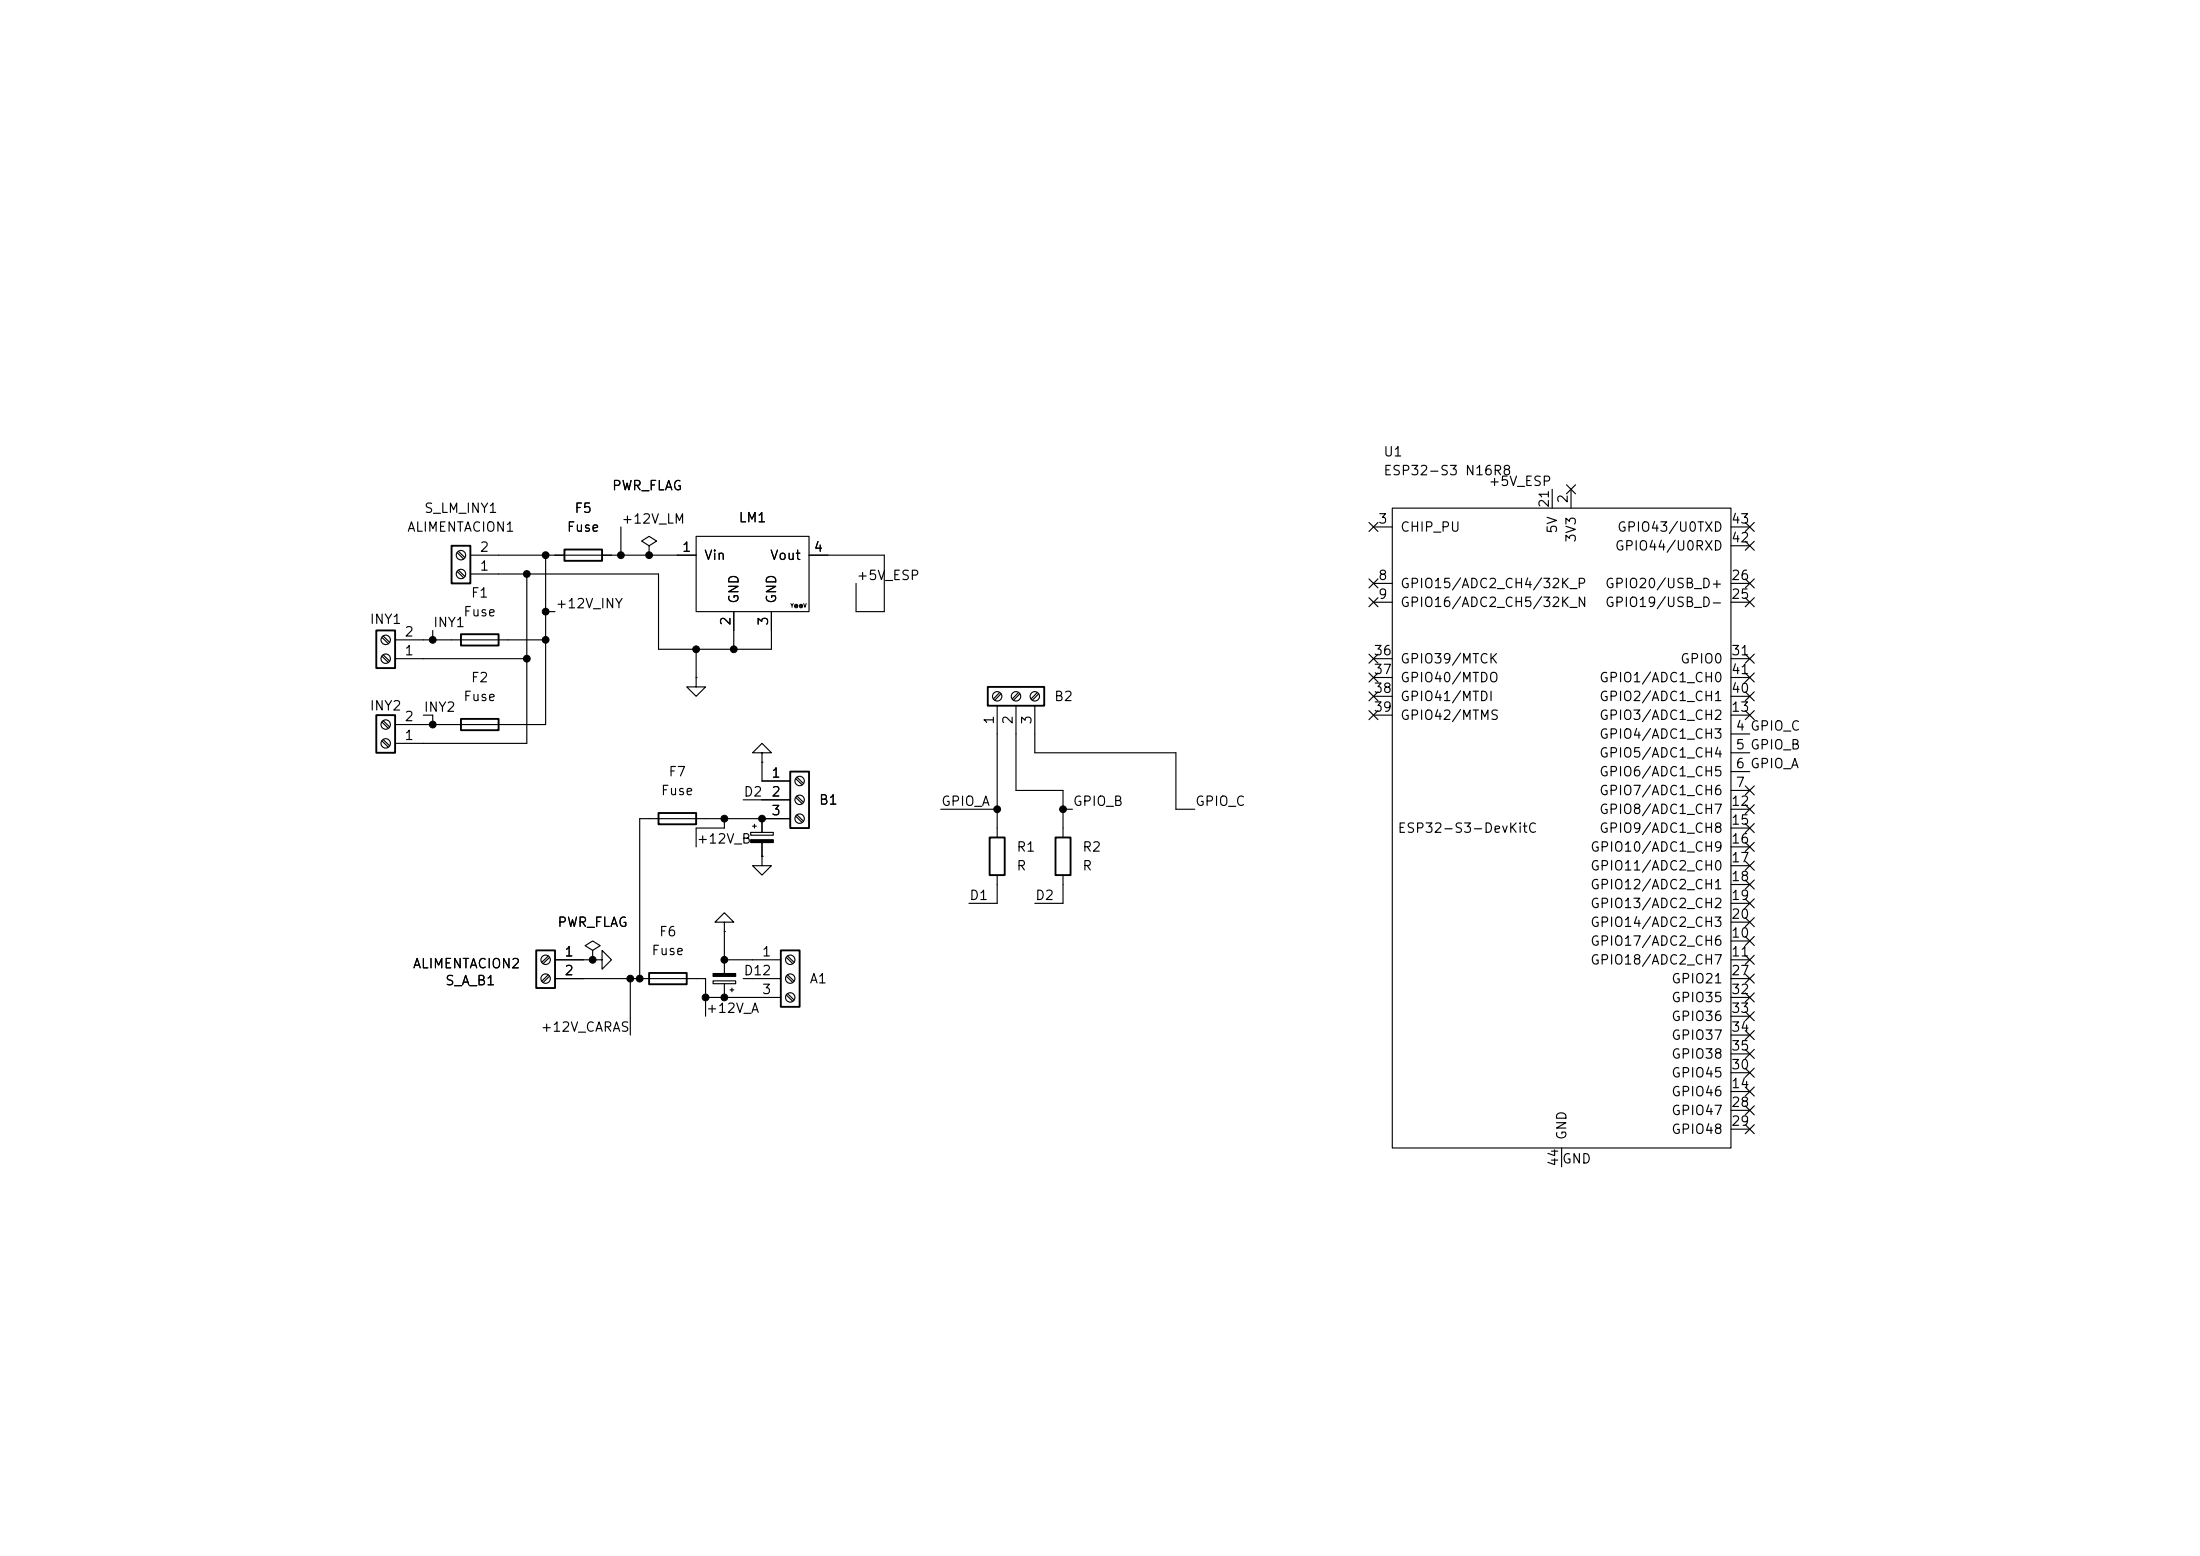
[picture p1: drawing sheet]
<svg xmlns="http://www.w3.org/2000/svg" width="297mm" height="210mm" viewBox="0 0 297 210" stroke-linecap="round" stroke-linejoin="round" font-family="sans-serif">
<g fill="none" stroke="#000" stroke-width=".15">
<path d="M61.7 77.1l.9 .9M61.7 74.6l.9 .8M61.9 77l.9 .8M61.9 74.4l.9 .9M63.5 74.9h30.5M63.5 77.5h25.4v10.1h15.2v-5M71.1 77.5v22.8h-17.8M73.7 74.9v22.9h-20.4M83.8 71.1v3.8M87.6 73.7l1-.7-1-.6-1 .6 1 .7v1.2M87.6 74.9h.1M94 72.4h15.2v10.2h-15.2z"/>
<path d="M109.2 74.9h10.2v7.7h-3.8v-3.9M184.8 70.5l1.2 1.2M184.8 78.1l1.2 1.2M185.4 71.1h2.6M185.4 78.7h2.6M186 70.5l-1.2 1.2M186 78.1l-1.2 1.2M188 68.6h45.7v86.3h-45.7zM209.5 66v2.6M211.5 65.4l1.2 1.2M212.1 66v2.6M212.7 65.4l-1.2 1.2"/>
<path d="M233.7 73.7h2.5M233.7 71.1h2.5M233.7 78.7h2.5M235.6 78.1l1.2 1.2M235.6 70.5l1.2 1.2M235.6 73.1l1.2 1.2M236.8 78.1l-1.2 1.2M236.8 70.5l-1.2 1.2M236.8 73.1l-1.2 1.2M51.6 100l.8 .8M51.6 97.5l.8 .8M51.6 88.6l.8 .8"/>
<path d="M51.6 86l.8 .9M51.7 99.8l.9 .9M51.7 97.3l.9 .8M51.7 88.4l.9 .8M51.7 85.9l.9 .8M53.3 88.9h17.8M53.3 86.4h20.4M57.1 96.5h1.3v1.3M58.4 85.1v1.3M73.7 82.6h1.2M94 91.4v1.3h1.2l-1.2 1.3-1.3-1.3h1.3M94 91.4h.1"/>
<path d="M94 87.6v3.8M99.1 82.6v5M134.6 95.3v17.7M135 93.5l-.9 .8M135.1 93.6l-.8 .9M137.2 95.3v11.4h6.3v6.3M137.5 93.5l-.8 .8M137.7 93.6l-.9 .9M139.7 95.3v6.3h19v7.6h2.6M140 93.5l-.8 .8M140.2 93.6l-.8 .9M184.8 95.9l1.2 1.2"/>
<path d="M184.8 93.4l1.2 1.2M184.8 88.3l1.2 1.2M184.8 80.7l1.2 1.2M184.8 90.8l1.2 1.2M185.4 96.5h2.6M185.4 94h2.6M185.4 91.4h2.6M185.4 81.3h2.6M185.4 88.9h2.6M186 95.9l-1.2 1.2M186 93.4l-1.2 1.2M186 88.3l-1.2 1.2"/>
<path d="M186 80.7l-1.2 1.2M186 90.8l-1.2 1.2M233.7 96.5h2.5M233.7 94h2.5M233.7 91.4h2.5M233.7 99.1h2.5M233.7 81.3h2.5M233.7 88.9h2.5M235.6 88.3l1.2 1.2M235.6 80.7l1.2 1.2M235.6 90.8l1.2 1.2M235.6 93.4l1.2 1.2"/>
<path d="M235.6 95.9l1.2 1.2M236.8 88.3l-1.2 1.2M236.8 80.7l-1.2 1.2M236.8 90.8l-1.2 1.2M236.8 93.4l-1.2 1.2M236.8 95.9l-1.2 1.2M97.8 110.5v1.3h-3.8v2.5M100.3 108h6.4M101.3 112.3h3.1v.4h-3.1zM101.6 111.5h.5M101.9 111.3v.5M102.9 101.6h1.2l-1.2-1.3-1.3 1.3h1.3v1.3"/>
<path d="M102.9 102.9h.1M102.9 115.6v1.2h1.2l-1.2 1.3-1.3-1.3h1.3M102.9 115.6h.1M102.9 102.9v2.5h3.8M102.9 110.5v1.8M102.9 113.7v1.9M106.7 110.5h-20.3v21.6M107.4 105.1l.9 .8M107.4 107.6l.9 .9M107.4 110.2l.9 .8M107.6 104.9l.9 .8M107.6 107.4l.9 .9"/>
<path d="M107.6 110l.9 .8M127 109.2h7.6M134.6 118.1v3.8h-3.8M143.5 118.1v3.8h-3.8M143.5 109.2h1.3M233.7 101.6h2.5M233.7 104.1h2.5M233.7 106.7h2.5M233.7 109.2h2.5M233.7 111.8h2.5M233.7 114.3h2.5M233.7 116.8h2.5"/>
<path d="M233.7 119.4h2.5M235.6 116.2l1.2 1.2M235.6 118.8l1.2 1.2M235.6 111.2l1.2 1.2M235.6 108.6l1.2 1.2M235.6 113.7l1.2 1.2M235.6 106.1l1.2 1.2M236.8 116.2l-1.2 1.2M236.8 118.8l-1.2 1.2M236.8 111.2l-1.2 1.2M236.8 108.6l-1.2 1.2M236.8 113.7l-1.2 1.2"/>
<path d="M236.8 106.1l-1.2 1.2M74 129l-.8 .9M74 131.6l-.8 .8M74.2 129.2l-.9 .8M74.2 131.7l-.9 .9M74.9 129.5h5.1M74.9 132.1h20.3v5.1M80 128.3l1-.7-1-.6-1 .6 1 .7v1.2M80 129.5h.1M80 129.5h1.3v-1.2l1.2 1.2-1.2 1.3v-1.3M85.1 132.1v7.6M95.2 134.6h10.2"/>
<path d="M96.3 132.4h3v.4h-3zM97.8 124.5h1.3l-1.3-1.3-1.3 1.3h1.3v1.2M97.8 125.7h.1M97.8 129.5h7.6M97.8 125.7v5.7M97.8 132.8v1.8M98.6 133.6h.5M98.8 133.4v.5M100.3 132.1h5.1M106.1 129.2l.9 .8M106.1 131.7l.9 .9M106.1 134.3l.9 .8"/>
<path d="M106.3 129l.9 .9M106.3 131.6l.9 .8M106.3 134.1l.9 .9M233.7 121.9h2.5M233.7 127h2.5M233.7 129.5h2.5M233.7 124.5h2.5M233.7 132.1h2.5M233.7 134.6h2.5M233.7 137.2h2.5M233.7 139.7h2.5M235.6 136.6l1.2 1.2"/>
<path d="M235.6 139.1l1.2 1.2M235.6 128.9l1.2 1.2M235.6 126.4l1.2 1.2M235.6 131.5l1.2 1.2M235.6 134l1.2 1.2M235.6 123.9l1.2 1.2M235.6 121.3l1.2 1.2M236.8 136.6l-1.2 1.2M236.8 139.1l-1.2 1.2M236.8 128.9l-1.2 1.2M236.8 126.4l-1.2 1.2M236.8 131.5l-1.2 1.2"/>
<path d="M236.8 134l-1.2 1.2M236.8 123.9l-1.2 1.2M236.8 121.3l-1.2 1.2M210.8 154.9v2.6M233.7 147.3h2.5M233.7 149.9h2.5M233.7 152.4h2.5M233.7 144.8h2.5M233.7 142.2h2.5M235.6 146.7l1.2 1.2M235.6 141.6l1.2 1.2M235.6 149.3l1.2 1.2"/>
<path d="M235.6 144.2l1.2 1.2M235.6 151.8l1.2 1.2M236.8 146.7l-1.2 1.2M236.8 141.6l-1.2 1.2M236.8 149.3l-1.2 1.2M236.8 144.2l-1.2 1.2M236.8 151.8l-1.2 1.2"/>
<circle cx="62.2" cy="74.9" r=".63"/>
<circle cx="62.2" cy="77.5" r=".63"/>
<circle cx="52.1" cy="97.8" r=".63"/>
<circle cx="52.1" cy="88.9" r=".63"/>
<circle cx="52.1" cy="86.4" r=".63"/>
<circle cx="134.6" cy="94" r=".63"/>
<circle cx="137.2" cy="94" r=".63"/>
<circle cx="139.7" cy="94" r=".63"/>
<circle cx="52.1" cy="100.3" r=".63"/>
<circle cx="107.9" cy="107.9" r=".63"/>
<circle cx="107.9" cy="110.5" r=".63"/>
<circle cx="107.9" cy="105.4" r=".63"/>
<circle cx="73.7" cy="132.1" r=".63"/>
<circle cx="73.7" cy="129.5" r=".63"/>
<circle cx="106.7" cy="132.1" r=".63"/>
<circle cx="106.7" cy="134.6" r=".63"/>
<circle cx="106.7" cy="129.5" r=".63"/>
</g>
<g fill="none" stroke="#000" stroke-width=".25">
<path d="M61 73.7h2.5v5h-2.5zM76.2 74.2h5.1v1.5h-5.1zM50.8 96.5h2.5v5.1h-2.5zM50.8 85.1h2.5v5.1h-2.5zM62.2 85.6h5.1v1.5h-5.1zM62.2 97h5.1v1.6h-5.1zM133.3 92.7h7.7v2.6h-7.7zM88.9 109.7h5.1v1.6h-5.1zM106.7 104.1h2.5v7.7h-2.5zM133.6 113h2v5.1h-2zM142.5 113h2v5.1h-2zM72.4 128.3h2.5v5.1h-2.5z"/>
<path d="M87.6 131.3h5.1v1.5h-5.1zM105.4 128.3h2.5v7.6h-2.5z"/>
</g>
<path d="M101.3 113.3h3.1v.4h-3.1zM96.3 131.4h3v.4h-3z" fill="#000" stroke="#000" stroke-width=".15"/>
<g fill="#000" stroke="#000" stroke-width=".14">
<circle cx="71.1" cy="77.5" r=".46"/>
<circle cx="73.7" cy="74.9" r=".46"/>
<circle cx="83.8" cy="74.9" r=".46"/>
<circle cx="87.6" cy="74.9" r=".46"/>
<circle cx="58.4" cy="97.8" r=".46"/>
<circle cx="58.4" cy="86.4" r=".46"/>
<circle cx="71.1" cy="88.9" r=".46"/>
<circle cx="73.7" cy="82.6" r=".46"/>
<circle cx="73.7" cy="86.4" r=".46"/>
<circle cx="94" cy="87.6" r=".46"/>
<circle cx="99.1" cy="87.6" r=".46"/>
<circle cx="97.8" cy="110.5" r=".46"/>
<circle cx="102.9" cy="110.5" r=".46"/>
<circle cx="134.6" cy="109.2" r=".46"/>
<circle cx="143.5" cy="109.2" r=".46"/>
<circle cx="80" cy="129.5" r=".46"/>
<circle cx="85.1" cy="132.1" r=".46"/>
<circle cx="86.4" cy="132.1" r=".46"/>
<circle cx="95.2" cy="134.6" r=".46"/>
<circle cx="97.8" cy="134.6" r=".46"/>
<circle cx="97.8" cy="129.5" r=".46"/>
</g>
<g font-size="1.3">
<text x="186.7" y="61.9">U1</text>
<text x="186.7" y="64.5">ESP32-S3 N16R8</text>
<text x="200.9" y="65.9">+5V_ESP</text>
<text x="57.2" y="69.5">S_LM_INY1</text>
<text x="77.5" y="69.5">F5</text>
<text x="82.5" y="66.5">PWR_FLAG</text>
<text x="83.8" y="71">+12V_LM</text>
<text x="99.6" y="70.8">LM1</text>
<text x="186" y="71">3</text>
<text x="209.4" y="68.6" transform="rotate(-90 209.4 68.6)">21</text>
<text x="212" y="68" transform="rotate(-90 212 68)">2</text>
<text x="233.6" y="71">43</text>
<text x="54.9" y="72.1">ALIMENTACION1</text>
<text x="64.7" y="77.3">1</text>
<text x="64.7" y="74.8">2</text>
<text x="76.4" y="72.1">Fuse</text>
<text x="92" y="74.8">1</text>
<text x="95" y="75.9">Vin</text>
<text x="103.9" y="75.9">Vout</text>
<text x="109.8" y="74.8">4</text>
<text x="188.9" y="72.1">CHIP_PU</text>
<text x="210.5" y="72.1" transform="rotate(-90 210.5 72.1)">5V</text>
<text x="213.1" y="73.3" transform="rotate(-90 213.1 73.3)">3V3</text>
<text x="217.9" y="74.6">GPIO44/U0RXD</text>
<text x="218.2" y="72.1">GPIO43/U0TXD</text>
<text x="233.6" y="73.5">42</text>
<text x="62.5" y="83.5">Fuse</text>
<text x="63.5" y="81">F1</text>
<text x="74.9" y="82.4">+12V_INY</text>
<text x="100" y="81.6" transform="rotate(-90 100 81.6)">GND</text>
<text x="105.1" y="81.6" transform="rotate(-90 105.1 81.6)">GND</text>
<text x="115.5" y="78.6">+5V_ESP</text>
<text x="186" y="78.6">8</text>
<text x="186" y="81.1">9</text>
<text x="188.9" y="79.7">GPIO15/ADC2_CH4/32K_P</text>
<text x="188.9" y="82.2">GPIO16/ADC2_CH5/32K_N</text>
<text x="216.6" y="82.2">GPIO19/USB_D-</text>
<text x="216.6" y="79.7">GPIO20/USB_D+</text>
<text x="233.6" y="81.1">25</text>
<text x="233.6" y="78.6">26</text>
<text x="49.8" y="84.5">INY1</text>
<text x="54.5" y="88.8">1</text>
<text x="54.5" y="86.2">2</text>
<text x="58.4" y="85">INY1</text>
<text x="98.9" y="84.6" transform="rotate(-90 98.9 84.6)">2</text>
<text x="104" y="84.6" transform="rotate(-90 104 84.6)">3</text>
<text x="185.4" y="88.8">36</text>
<text x="188.9" y="89.9">GPIO39/MTCK</text>
<text x="226.8" y="89.9">GPIO0</text>
<text x="233.6" y="88.8">31</text>
<text x="62.5" y="94.9">Fuse</text>
<text x="63.5" y="92.4">F2</text>
<text x="142.2" y="94.9">B2</text>
<text x="185.4" y="91.3">37</text>
<text x="185.4" y="93.8">38</text>
<text x="188.9" y="92.4">GPIO40/MTDO</text>
<text x="188.9" y="94.9">GPIO41/MTDI</text>
<text x="215.8" y="94.9">GPIO2/ADC1_CH1</text>
<text x="215.8" y="92.4">GPIO1/ADC1_CH0</text>
<text x="233.6" y="93.8">40</text>
<text x="233.6" y="91.3">41</text>
<text x="49.8" y="96.2">INY2</text>
<text x="54.5" y="100.2">1</text>
<text x="54.5" y="97.7">2</text>
<text x="57.1" y="96.4">INY2</text>
<text x="134.5" y="97.9" transform="rotate(-90 134.5 97.9)">1</text>
<text x="137" y="97.9" transform="rotate(-90 137 97.9)">2</text>
<text x="139.6" y="97.9" transform="rotate(-90 139.6 97.9)">3</text>
<text x="185.4" y="96.4">39</text>
<text x="188.9" y="97.5">GPIO42/MTMS</text>
<text x="215.8" y="100">GPIO4/ADC1_CH3</text>
<text x="215.8" y="97.5">GPIO3/ADC1_CH2</text>
<text x="233.6" y="96.4">13</text>
<text x="234.2" y="98.9">4 GPIO_C</text>
<text x="234.2" y="101.5">5 GPIO_B</text>
<text x="89.1" y="107.6">Fuse</text>
<text x="90.2" y="105.1">F7</text>
<text x="100.3" y="107.8">D2</text>
<text x="104" y="105.3">1</text>
<text x="104" y="107.8">2</text>
<text x="215.8" y="102.6">GPIO5/ADC1_CH4</text>
<text x="215.8" y="105.1">GPIO6/ADC1_CH5</text>
<text x="215.8" y="107.6">GPIO7/ADC1_CH6</text>
<text x="234.2" y="104">6 GPIO_A</text>
<text x="234.2" y="106.5">7</text>
<text x="104" y="110.4">3</text>
<text x="110.5" y="108.9">B1</text>
<text x="127" y="109.1">GPIO_A</text>
<text x="144.8" y="109.1">GPIO_B</text>
<text x="161.3" y="109.1">GPIO_C</text>
<text x="188.6" y="112.7">ESP32-S3-DevKitC</text>
<text x="215.8" y="110.2">GPIO8/ADC1_CH7</text>
<text x="215.8" y="112.7">GPIO9/ADC1_CH8</text>
<text x="233.6" y="109.1">12</text>
<text x="233.6" y="111.6">15</text>
<text x="94" y="114.2">+12V_B</text>
<text x="137.1" y="115.3">R1</text>
<text x="137.1" y="117.8">R</text>
<text x="146" y="115.3">R2</text>
<text x="146" y="117.8">R</text>
<text x="214.6" y="115.3">GPIO10/ADC1_CH9</text>
<text x="214.6" y="117.8">GPIO11/ADC2_CH0</text>
<text x="233.6" y="114.2">16</text>
<text x="233.6" y="116.7">17</text>
<text x="233.6" y="119.2">18</text>
<text x="75.2" y="125.4">PWR_FLAG</text>
<text x="130.8" y="121.8">D1</text>
<text x="139.7" y="121.8">D2</text>
<text x="214.6" y="122.9">GPIO13/ADC2_CH2</text>
<text x="214.6" y="120.3">GPIO12/ADC2_CH1</text>
<text x="214.6" y="125.4">GPIO14/ADC2_CH3</text>
<text x="233.6" y="121.8">19</text>
<text x="233.6" y="124.3">20</text>
<text x="55.6" y="131">ALIMENTACION2</text>
<text x="76.1" y="129.4">1</text>
<text x="76.1" y="131.9">2</text>
<text x="87.9" y="129.2">Fuse</text>
<text x="88.9" y="126.7">F6</text>
<text x="100.3" y="132">D12</text>
<text x="102.8" y="129.4">1</text>
<text x="214.6" y="128">GPIO17/ADC2_CH6</text>
<text x="214.6" y="130.5">GPIO18/ADC2_CH7</text>
<text x="233.6" y="126.9">10</text>
<text x="233.6" y="129.4">11</text>
<text x="233.6" y="131.9">27</text>
<text x="60" y="133.3">S_A_B1</text>
<text x="95.2" y="137">+12V_A</text>
<text x="102.8" y="134.5">3</text>
<text x="109.2" y="133">A1</text>
<text x="225.5" y="133">GPIO21</text>
<text x="225.5" y="135.6">GPIO35</text>
<text x="233.6" y="134.5">32</text>
<text x="233.6" y="137">33</text>
<text x="72.9" y="139.6">+12V_CARAS</text>
<text x="225.5" y="138.1">GPIO36</text>
<text x="225.5" y="140.7">GPIO37</text>
<text x="225.5" y="143.2">GPIO38</text>
<text x="233.6" y="139.6">34</text>
<text x="233.6" y="142.1">35</text>
<text x="225.5" y="148.3">GPIO46</text>
<text x="225.5" y="145.7">GPIO45</text>
<text x="233.6" y="147.2">14</text>
<text x="233.6" y="149.7">28</text>
<text x="233.6" y="144.6">30</text>
<text x="211.8" y="154" transform="rotate(-90 211.8 154)">GND</text>
<text x="225.5" y="150.8">GPIO47</text>
<text x="225.5" y="153.4">GPIO48</text>
<text x="233.6" y="152.3">29</text>
<text x="210.7" y="157.5" transform="rotate(-90 210.7 157.5)">44</text>
<text x="210.8" y="157.4">GND</text>
</g>
<text font-size=".5" x="106.7" y="82.1">Y@@V</text>
</svg>
